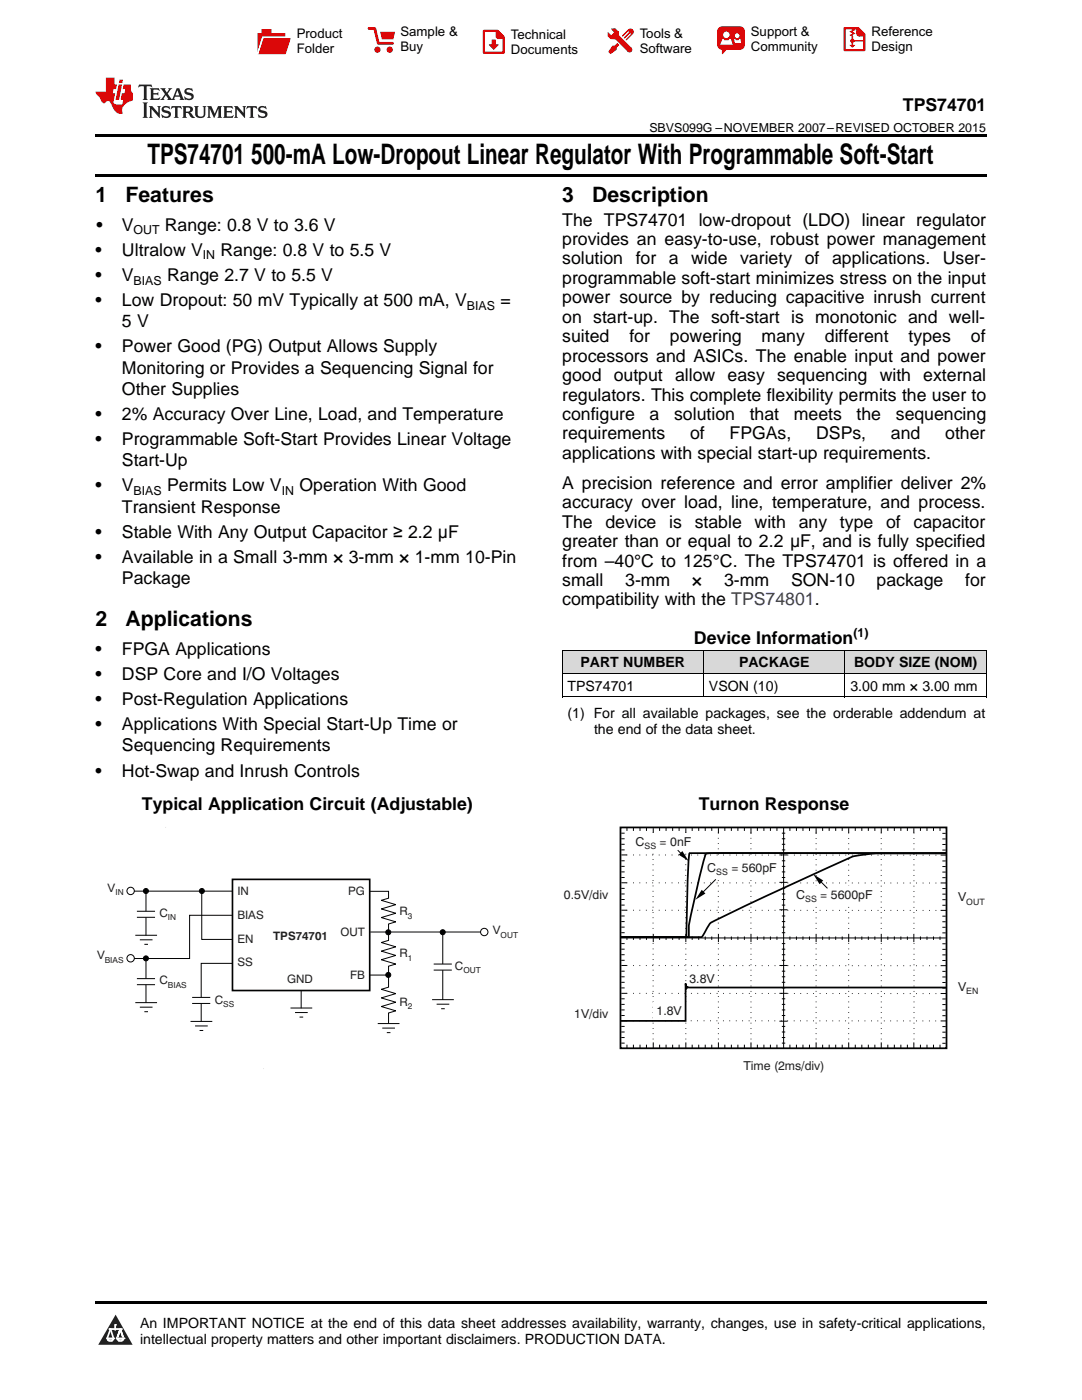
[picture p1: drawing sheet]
<svg xmlns="http://www.w3.org/2000/svg" width="216mm" height="279mm" viewBox="0 0 216 279" stroke-linecap="round" stroke-linejoin="round" font-family="sans-serif">
<g fill="#d8d8d8">
<path d="M112.2 129.8h28.2v4.7h-28.2z"/>
<path d="M140.4 129.8h28.2v4.7h-28.2z"/>
<path d="M168.6 129.8h28.2v4.7h-28.2z"/>
</g>
<path d="M23.1 262.4l3.4 6h-6.9z" fill="#231f20"/>
<path d="M21.4 267.1h1.2l-.3 .5h-.3a.55 .55 0 0 1-.6-.5z" fill-rule="evenodd" fill="#fff"/>
<path d="M21.4 267.1h1.2l-.3 .5h-.3a.55 .55 0 0 1-.6-.5z" fill="none" stroke="#231f20" stroke-width=".34"/>
<path d="M21.4 267.1l1.2 .1-.3 .4h-.5z" fill="none" stroke="#fff" stroke-width=".34"/>
<path d="M23 265.3h.1" fill="none" stroke="#fff" stroke-width=".34"/>
<path d="M23 264.4v.9z" fill="#fff"/>
<path d="M23 264.4v.9z" fill="none" stroke="#fff" stroke-width=".34"/>
<circle cx="23" cy="264.4" r=".17" fill="#fff"/>
<path d="M21.9 265.2h.1" fill="none" stroke="#fff" stroke-width=".34"/>
<path d="M21.9 265.2h2.3z" fill="#fff"/>
<path d="M21.9 265.2h2.3z" fill="none" stroke="#fff" stroke-width=".34"/>
<circle cx="24.2" cy="265.2" r=".17" fill="#fff"/>
<path d="M23.3 267.1h.1" fill="none" stroke="#fff" stroke-width=".34"/>
<path d="M24 265.2l-.7 1.9z" fill="#fff"/>
<path d="M24 265.2l-.7 1.9z" fill="none" stroke="#fff" stroke-width=".34"/>
<path d="M24 265.2l.7 1.9z" fill="#fff"/>
<path d="M24 265.2l.7 1.9z" fill="none" stroke="#fff" stroke-width=".34"/>
<path d="M24.6 267.1h.1" fill="none" stroke="#fff" stroke-width=".34"/>
<circle cx="21.4" cy="267.1" r=".17" fill="#fff"/>
<path d="M22.1 265.2l-.7 1.9z" fill="#fff"/>
<path d="M22.1 265.2l-.7 1.9z" fill="none" stroke="#fff" stroke-width=".34"/>
<path d="M22.1 265.2l.5 1.9z" fill="#fff"/>
<path d="M22.1 265.2l.5 1.9z" fill="none" stroke="#fff" stroke-width=".34"/>
<circle cx="22.6" cy="267.1" r=".17" fill="#fff"/>
<path d="M23.4 267.1h1.3a.65 .65 0 0 1-.7 .5 .65 .65 0 0 1-.6-.5z" fill-rule="evenodd" fill="#fff"/>
<path d="M23.4 267.1h1.3a.65 .65 0 0 1-.7 .5 .65 .65 0 0 1-.6-.5z" fill="none" stroke="#231f20" stroke-width=".34"/>
<path d="M23.4 267.1h1.3l-.4 .5h-.6z" fill="none" stroke="#fff" stroke-width=".34"/>
<path d="M23.3 267.1h.1" fill="none" stroke="#fff" stroke-width=".34"/>
<circle cx="24.7" cy="267.1" r=".17" fill="#fff"/>
<path d="M19 259.7h177.8v.5h-177.8z" fill="#000"/>
<path d="M125 170.6l63 .1M125 176.2h63M125 181.7h63M125 198.2l63 .1M125 192.7h63M125 203.7h62.9" fill="none" stroke="#010202" stroke-width=".2" stroke-dasharray=".2 1.1" stroke-linecap="butt"/>
<path d="M123.8 165.1h65.1v44.1h-65.1z" fill="none" stroke="#010202" stroke-width=".35"/>
<g fill="none" stroke="#010202" stroke-width=".2" stroke-dasharray=".2 .9" stroke-linecap="butt">
<path d="M130.3 166.2v20.1M136.8 166.2v20.1M143.3 166.2v20.1M149.8 166.2v20.1M162.8 166.2v20.1M169.3 166.2v20.1M175.8 166.2v20.1M182.4 166.2v20.1M130.3 188.2v20.2M136.8 188.2v20.2M143.3 188.2v20.2M149.9 188.2v20.2"/>
<path d="M162.8 188.2v20.2M169.3 188.2v20.2M175.9 188.2v20.2M182.4 188.2v20.2"/>
</g>
<g fill="none" stroke="#010202" stroke-width=".2">
<path d="M124 179.5h.6M124 178.4h.6M124 177.3h.6M124 175.1h.6M124 174h.6M124 172.9h.6M124 171.8h.6M124 169.6h.6M124 168.5h.6M124 167.4h.6M124 166.3h.6M124 176.2h1.1"/>
<path d="M124 170.6h1.1M125.1 165.2v.6M126.4 165.2v.6M127.7 165.2v.6M129 165.2v.6M130.4 165.3v.9M131.6 165.2v.6M132.9 165.2v.6M134.2 165.2v.6M135.5 165.2v.6M136.9 165.3v1M138.1 165.2v.6"/>
<path d="M139.4 165.2v.6M140.7 165.2v.6M142 165.2v.6M143.4 165.3v1M144.6 165.2v.6M145.9 165.2v.6M147.2 165.2v.6M148.5 165.2v.6M149.8 165.3v1.1M151.1 165.2v.6M152.4 165.2v.6M153.7 165.2v.6"/>
<path d="M155 165.2v.6M155.5 170.6h1.6M155.5 176.1h1.6M156 179.5h.7M156 178.4h.7M156 177.3h.7M156 175.1h.7M156 174h.7M156 172.9h.7M156 171.8h.7M156 169.6h.7M156 168.5h.7"/>
<path d="M156 167.4h.7M156 166.3h.7M156.4 165.1v44.1M157.6 165.2v.6M158.9 165.2v.6M160.2 165.2v.6M161.5 165.2v.6M162.8 165.3v1.1M164.1 165.2v.6M165.5 165.2v.6M166.8 165.2v.6M168.1 165.2v.6"/>
<path d="M169.3 165.3v.9M170.7 165.2v.6M172 165.2v.6M173.3 165.2v.6M174.6 165.2v.6M175.8 165.3v.9M177.2 165.2v.6M178.5 165.2v.6M179.8 165.2v.6M181.1 165.2v.6M182.3 165.3v.9M183.7 165.2v.6"/>
<path d="M185 165.2v.6M186.3 165.2v.6M187.6 165.2v.6M187.7 176.2h1.1M187.7 170.7h1.1M188 179.6h.7M188 178.4h.7M188 175.2h.7M188 171.8h.7M188 168.5h.7M188 167.4h.7M188 177.3h.7"/>
<path d="M188 174h.7M188 172.9h.7M188 169.6h.7M188 166.3h.7M123.8 187.2h64.9M124 199.3h.6M124 197.2h.6M124 196h.6M124 194.9h.6M124 193.8h.6M124 191.6h.6M124 190.5h.6"/>
<path d="M124 189.4h.6M124 188.3h.6M124 186.1h.6M124 185h.6M124 183.9h.6M124 182.8h.6M124 180.6h.6M124 192.7h1.1M124 181.7h1.1M124 198.2h1.1M125.1 186.9v.7M126.4 186.9v.7"/>
<path d="M127.7 186.9v.7M129 186.9v.7M130.4 186.4v1.6M131.6 186.9v.7M132.9 186.9v.7M134.2 186.9v.7M135.5 186.9v.7M136.9 186.4v1.6M138.1 186.9v.7M139.4 186.9v.7M140.7 186.9v.7M142 186.9v.7"/>
<path d="M143.4 186.4v1.6M144.6 186.9v.7M145.9 186.9v.7M147.2 186.9v.7M148.5 186.9v.7M149.8 186.4v1.6M151.1 186.9v.7M152.4 186.9v.7M153.7 186.9v.7M155 186.9v.7M155.5 192.7h1.6M155.5 198.2h1.6"/>
<path d="M155.5 181.6h1.6M156 199.3h.7M156 197.2h.7M156 196h.7M156 194.9h.7M156 193.8h.7M156 191.6h.7M156 190.5h.7M156 189.4h.7M156 188.3h.7M156 186.1h.7M156 185h.7"/>
<path d="M156 183.9h.7M156 182.8h.7M156 180.6h.7M157.6 186.9v.7M158.9 186.9v.7M160.2 186.9v.7M161.5 186.9v.7M162.8 186.4v1.6M164.1 186.9v.7M165.5 186.9v.7M166.8 186.9v.7M168.1 186.9v.7"/>
<path d="M169.3 186.4v1.6M170.7 186.9v.7M172 186.9v.7M173.3 186.9v.7M174.6 186.9v.7M175.8 186.4v1.6M177.2 186.9v.7M178.5 186.9v.7M179.8 186.9v.7M181.1 186.9v.7M182.3 186.4v1.6M183.7 186.9v.7"/>
<path d="M185 186.9v.7M186.3 186.9v.7M187.6 186.9v.7M187.7 181.7h1.1M187.7 192.7h1.1M187.7 198.3h1.1M188 190.6h.7M188 182.8h.7M188 199.4h.7M188 197.2h.7M188 196.1h.7M188 195h.7"/>
<path d="M188 193.9h.7M188 191.7h.7M188 189.5h.7M188 188.3h.7M188 186.2h.7M188 185.1h.7M188 184h.7M188 180.7h.7M124 208.2h.6M124 207.1h.6M124 206h.6M124 204.8h.6"/>
<path d="M124 202.7h.6M124 201.6h.6M124 200.4h.6M124 203.7h1.1M125.1 208.5v.7M126.4 208.5v.7M127.7 208.5v.7M129 208.5v.7M130.4 208v1.1M131.6 208.5v.7M132.9 208.5v.7M134.2 208.5v.7"/>
<path d="M135.5 208.5v.7M136.9 208v1.1M138.1 208.5v.7M139.4 208.5v.7M140.7 208.5v.7M142 208.5v.7M143.4 208v1.1M144.6 208.5v.7M145.9 208.5v.7M147.2 208.5v.7M148.5 208.5v.7M149.8 208v1.1"/>
<path d="M151.1 208.5v.7M152.4 208.5v.7M153.7 208.5v.7M155 208.5v.7M155.5 203.8h1.6M156 208.2h.7M156 207.1h.7M156 206h.7M156 204.8h.7M156 202.7h.7M156 201.6h.7M156 200.4h.7"/>
<path d="M157.6 208.5v.7M158.9 208.5v.7M160.2 208.5v.7M161.5 208.5v.7M162.8 208v1.1M164.1 208.5v.7M165.5 208.5v.7M166.8 208.5v.7M168.1 208.5v.7M169.3 208v1.1M170.7 208.5v.7M172 208.5v.7"/>
<path d="M173.3 208.5v.7M174.6 208.5v.7M175.8 208v1.1M177.2 208.5v.7M178.5 208.5v.7M179.8 208.5v.7M181.1 208.5v.7M182.3 208v1.1M183.7 208.5v.7M185 208.5v.7M186.3 208.5v.7M187.6 208.5v.7"/>
<path d="M187.7 203.7h1.1M188 206h.7M188 202.7h.7M188 208.2h.7M188 207.1h.7M188 204.9h.7M188 201.6h.7M188 200.5h.7"/>
</g>
<g fill="#fff">
<path d="M158.6 176.7h14.2v4h-14.2z" fill-rule="evenodd"/>
<path d="M142.4 171.3h11.5v4h-11.5z" fill-rule="evenodd"/>
<path d="M126.4 166.2h11.9v3.9h-11.9z" fill-rule="evenodd"/>
<path d="M130.5 200h7v3.4h-7z" fill-rule="evenodd"/>
</g>
<path d="M140 177.6l.8 .7-2 1.3z" fill="#010202"/>
<path d="M142.8 175.5l-3 3.1" fill="none" stroke="#010202" stroke-width=".2"/>
<path d="M162.3 174.5l2 1.2-.8 .8z" fill="#010202"/>
<path d="M163.3 175.5l1.8 1.8" fill="none" stroke="#010202" stroke-width=".2"/>
<path d="M136.2 169.8l1.2 2-2-1.2z" fill="#010202"/>
<g fill="none" stroke="#010202" stroke-width=".2">
<path d="M135.2 169.7l1.2 1.1M60.1 197.6v3.6M73.8 194.6h3.7M73.9 186h22M86.2 199.5h4.4M86.5 193.6h3.7M86.5 192.4h3.7M88.3 186v6.4M88.3 193.6v6M58 201.2h4.3M58.9 202.1h2.5M59.8 203h.7"/>
<path d="M75.4 204.3h4.3M76.3 205.2h2.5M77.2 206.1h.7M87.1 200.4h2.6M88 201.3h.8"/>
<circle cx="26.1" cy="177.8" r=".74"/>
</g>
<path d="M188.8 170.3h-51.2a204.8 204.8 0 0 0-.6 16.7h-13.2M188.8 170.3l-43-.1-4.8 .2a47.5 47.5 0 0 0-2.4 8.9l-.7 3a13.6 13.6 0 0 0-.4 4.7h-13.6h16.1l.8-1.3a3.1 3.1 0 0 1 2.3-2.2l9.8-4.7 12.7-5.8a23 23 0 0 1 5.5-2.3 39.2 39.2 0 0 1 9.2-.4h8.5M188.8 197.1h-51.2l-.5-.2-.2 .4-.1-1v7.4h-12.9" fill="none" stroke="#010202" stroke-width=".35"/>
<circle cx="88.3" cy="186" r=".5" fill="#010202"/>
<circle cx="88.3" cy="186" r=".5" fill="none" stroke="#010202" stroke-width=".2"/>
<circle cx="77.5" cy="194.6" r=".5" fill="#010202"/>
<circle cx="77.5" cy="194.6" r=".5" fill="none" stroke="#010202" stroke-width=".2"/>
<circle cx="77.5" cy="186.1" r=".5" fill="#010202"/>
<g fill="none" stroke="#010202" stroke-width=".2">
<path d="M29.1 177.8v4.1M27 186.7h4.3M27.3 183.1h3.6M27.3 181.9h3.6M27.9 187.6h2.5M28.8 188.5h.7M29.1 183.1v3.6"/>
<circle cx="77.5" cy="186.1" r=".5"/>
</g>
<circle cx="29.1" cy="177.8" r=".5" fill="#010202"/>
<circle cx="29.1" cy="177.8" r=".5" fill="none" stroke="#010202" stroke-width=".2"/>
<circle cx="40.3" cy="177.8" r=".5" fill="#010202"/>
<g fill="none" stroke="#010202" stroke-width=".2">
<path d="M26.8 177.8h19.5M40.3 177.8v9.7h6.1M73.6 177.9h3.9v1.4l-1.4 .4 2.9 .8-2.9 .9 2.9 .9-2.9 .8 2.9 .9-1.5 .4v3.3l-1.4 .4 2.9 .9-2.9 .8 2.9 .9-2.9 .8 2.9 .9-1.5 .4v4.2l-1.4 .4 2.9 .9-2.9 .9 2.9 .8-2.9 .9 2.9 .8-1.5 .5v2.1M27.3 196.5h3.6M27.3 195.3h3.6M29.1 191.3v4M29.1 196.5v3.6M38.3 199.1h3.7M46.4 192.3h-6.3v6.8M27 200.1h4.3M27.9 201h2.5M28.8 201.9h.7"/>
<path d="M38 203.8h4.4M38.3 200.3h3.7M38.9 204.7h2.6M39.8 205.7h.8M40.1 200.3v3.6"/>
<circle cx="40.3" cy="177.8" r=".5"/>
<circle cx="26.1" cy="191.3" r=".74"/>
</g>
<path d="M46.4 175.5h27.4v22.2h-27.4z" fill="none" stroke="#010202" stroke-width=".33"/>
<circle cx="29.1" cy="191.3" r=".5" fill="#010202"/>
<g fill="none" stroke="#010202" stroke-width=".2">
<path d="M46.4 182.7h-8.6v8.6h-11"/>
<circle cx="29.1" cy="191.3" r=".5"/>
</g>
<path d="M33.1 165.1h.1" fill="none" stroke="#e6e7e9" stroke-width=".2"/>
<path d="M52.6 213.3h.1" fill="none" stroke="#e6e7e9" stroke-width=".2"/>
<circle cx="96.6" cy="186" r=".74" fill="none" stroke="#010202" stroke-width=".2"/>
<path d="M112.2 139.1h84.6M112.2 134.4h84.6M112.2 129.8h84.6M112.2 129.8v9.3M140.4 129.8v9.3M168.6 129.8v9.3M196.8 129.8v9.3" fill="none" stroke="#000" stroke-width=".2"/>
<path d="M19 34.8h177.8v.5h-177.8zM19 26.8h177.8v.6h-177.8zM112.2 139.1h.1zM168.5 139.1h.1zM196.7 139.1h.1z" fill="#000"/>
<path d="M27.7 16.9l-.1 .6 .6-.3h.5v.2v2.2l-.2 .4h1l-.2-.4v-2.2v-.2h.5l.6 .3-.2-.6zM29.9 17.6l.2 .4v1.6l-.2 .4h1.9l.1-.6a1.09 1.09 0 0 1-1.3 .1v-.6h.6l.4 .2v-.7l-.2 .2h-.8v-.6l.2-.1a1.01 1.01 0 0 1 1 .3l-.1-.6zM32 17.6l.9 1.2-1 1.2h.9l-.2-.3 .5-.7 .5 .7-.3 .3h1.7l-.2-.3 .1-.4h1l.1 .4-.2 .3h1l-.3-.4-.7-2h-.5l-1 2.2-.8-1.1 .9-1.1h-.9l.2 .2-.4 .7-.4-.7 .2-.2zM35.4 18l.4 1h-.8zM37 17.7a.66 .66 0 0 0-.2 .8 .66 .66 0 0 0 .6 .4l.7 .2 .1 .2a.8 .8 0 0 1-.7 .4 .8 .8 0 0 1-.7-.5l.1 .8 .2-.2a.94 .94 0 0 0 1.1 .1 .94 .94 0 0 0 .4-.9 1.48 1.48 0 0 0-1.3-.6v-.4a1.1 1.1 0 0 1 1.2 .2l-.2-.6-.2 .1-.5-.1zM28.5 20.4l.2 .4v2.3l-.2 .4h1l-.2-.4v-2.3l.2-.4zM29.7 21.2l.2 .4v1.5l-.2 .4h.8l-.3-.4 .1-1.3 1.6 1.8v-2l.2-.4h-.7l.2 .2v1.1l-1.2-1.3zM32.5 21.3a.66 .66 0 0 0-.2 .8 .66 .66 0 0 0 .6 .4l.6 .2 .2 .2a.8 .8 0 0 1-.8 .4 .8 .8 0 0 1-.7-.5l.2 .7 .2-.1a.94 .94 0 0 0 1 .1 .94 .94 0 0 0 .5-1 1.47 1.47 0 0 0-1.3-.6l-.1-.3a1.1 1.1 0 0 1 1.3 .2l-.2-.6-.2 .1-.5-.2zM34.3 21.2l-.2 .6a.64 .64 0 0 1 .8-.3v1.6l-.2 .4h1l-.3-.4 .1-1.6a.66 .66 0 0 1 .8 .3l-.2-.6zM36.3 21.2l.3 .4v1.5l-.3 .4h1l-.2-.2v-.7h.5l.1 .1a.8 .8 0 0 0 1.2 .7l-1-1a.62 .62 0 0 0 .6-.5 .62 .62 0 0 0-.6-.7zM37.1 21.5h.1a.48 .48 0 0 1 .6 0 .48 .48 0 0 1 .1 .6l-.2 .1-.6 .1zM38.7 21.2l.2 .2a2.29 2.29 0 0 0 .4 2 1.05 1.05 0 0 0 1.7-.7v-1.3l.2-.2h-.8l.2 .4v1.1a.61 .61 0 0 1-.6 .6 .61 .61 0 0 1-.6-.6v-1.1l.3-.4zM41.3 21.2l.3 .4v1.5l-.3 .4h.8l-.2-.4v-1.4l.8 1.9 .9-1.9v1.4l-.2 .4h.9l-.2-.4v-1.5l.2-.4h-.8l-.7 1.5-.6-1.5zM44.5 21.2l.2 .4v1.5l-.2 .4h1.9l.2-.6a1.1 1.1 0 0 1-1.4 .2v-.7h.6l.4 .2v-.6l-.2 .1-.8 .1v-.6l.2-.1a1.02 1.02 0 0 1 1.1 .2l-.2-.5zM46.7 21.2l.2 .4v1.5l-.2 .4h.8l-.3-.4 .1-1.3 1.6 1.8v-2l.2-.4h-.7l.2 .2v1.1l-1.2-1.3zM49.3 21.2l-.1 .6a.64 .64 0 0 1 .8-.3v1.6l-.3 .4h1l-.2-.4v-1.6a.66 .66 0 0 1 .8 .3l-.1-.6zM51.7 21.3a.66 .66 0 0 0-.2 .7 .66 .66 0 0 0 .7 .5l.6 .2 .1 .2a.8 .8 0 0 1-.7 .4 .8 .8 0 0 1-.7-.5l.1 .7 .2-.1a.94 .94 0 0 0 1.1 .1 .94 .94 0 0 0 .4-1 1.48 1.48 0 0 0-1.2-.6l-.1-.3a1.1 1.1 0 0 1 1.2 .2l-.2-.6-.1 .1-.6-.2z" fill="#231f20"/>
<path d="M21.1 15.5v2.8h-2v.4l.9 .9a.96 .96 0 0 0 1 1 .59 .59 0 0 1 .5-.4 .59 .59 0 0 1 .5 .3l.4 .8a1.61 1.61 0 0 0 2.1 1.3 1.63 1.63 0 0 1 1.1-2.2l.9-.3v-1.5a1.6 1.6 0 0 1-.4-1.7h-1.4l-.2 .9h.5l-.2 .8h-.5l-.2 1v.3h.5l-.2 .9h-.7a.74 .74 0 0 1-1-.6l.3-1.6h-.5l.2-.8h.5l.1-.9h-.4v-1.4zM23.7 16.9l-.7 3h.8l.6-3zM23.8 15.9l-.1 .7h.7l.2-.7z" fill="#ee1d23"/>
<g fill="#d60000">
<path d="M52.2 5.8h2v.8h2.7v4.2h-5.5v-4.2h.8z" fill-rule="evenodd"/>
<path d="M52.5 7.5h5.6l-1.1 3.3h-5.6z" fill-rule="evenodd"/>
</g>
<path d="M52.4 7.4h5.7v.1h-5.6l-1.1 3.3z" fill-rule="evenodd" fill="#fff"/>
<path d="M52.4 7.4h5.7v.1h-5.6l-1.1 3.3z" fill="none" stroke="#fff" stroke-width=".2"/>
<path d="M73.6 5.7h1.2l.7 2.9h2.8" fill="none" stroke="#d60000" stroke-width=".55"/>
<g fill="#d60000">
<path d="M75.9 6.3h2.9l-.3 1.6h-2.3z" fill-rule="evenodd"/>
<circle cx="75.3" cy="9.9" r=".62"/>
<circle cx="77.8" cy="9.9" r=".62"/>
</g>
<path d="M96.6 6.2h2.7l1.2 1.2v3.1h-3.9z" fill="none" stroke="#d60000" stroke-width=".44"/>
<g fill="#d60000">
<path d="M98.1 7.9h.8v1h.6l-1 1.1-.9-1v-.1h.5z" fill-rule="evenodd"/>
<path d="M98.9 6.2h.4l1.2 1.2v.4h-1.2l-.4-.4z" fill-rule="evenodd"/>
<path d="M122 5.7h.8l.6 .6 .1 .7 2.5 2.5-.7 .8-2.4-2.3-1.1-.2-.6-.6v-.8l.8 .6 .4-.4v-.2l-.4-.5z" fill-rule="evenodd"/>
<path d="M122.2 9.1h.5l.5-.5 .4 .4-.5 .5-.1 .4-1.2 .9-.4-.5z" fill-rule="evenodd"/>
<path d="M125.3 5.9a.67 .67 0 0 1 1 0 .67 .67 0 0 1 0 .9z" fill-rule="evenodd"/>
<path d="M125.3 5.9l1 .9-1.2 1.2h-.2v-.2l.9-.9 .1-.2h-.2l-1 1h-.2v-.2l1-1v-.2h-.2l-1 1h-.2v-.2z" fill-rule="evenodd"/>
<circle cx="125.6" cy="9.9" r=".54"/>
</g>
<path d="M123.4 6.3l-.1 .7" fill="none" stroke="#d60000" stroke-width=".2"/>
<g fill="#d60000">
<path d="M143.4 5.5l.7-.2h3.6a.95 .95 0 0 1 .9 .9v2.8a.95 .95 0 0 1-.9 .9h-3.6a.95 .95 0 0 1-1-.9v-2.8z" fill-rule="evenodd"/>
<path d="M144 9.9h1l-.8 .9h-.2z" fill-rule="evenodd"/>
</g>
<g fill="#fff">
<path d="M146.6 8.6h1.3z"/>
<path d="M144.1 7.8h.3l.1 .2h.8l.2-.2h.3l.4 1.1h-2.5z" fill-rule="evenodd"/>
<path d="M146.5 7.8h.2l.2 .2h.5l.1-.2h.2l.2 .8h-1.3z" fill-rule="evenodd"/>
<circle cx="144.9" cy="6.9" r=".65"/>
<circle cx="147.1" cy="7.1" r=".48"/>
</g>
<path d="M168.5 5.6h2.7l1.3 1.3v3.1h-4z" fill="none" stroke="#d60000" stroke-width=".44"/>
<path d="M170.1 7.3v1.8M170.1 8.1h2.3" fill="none" stroke="#d60000" stroke-width=".3"/>
<g fill="#d60000">
<path d="M170.9 5.6h.3l1.3 1.3v.4h-1.1l-.5-.6z" fill-rule="evenodd"/>
<circle cx="170.1" cy="8.1" r=".42"/>
<circle cx="171.4" cy="6.7" r=".55"/>
</g>
<g fill="#d60000">
<path d="M169.5 9h1.2l-.6 .5z"/>
<path d="M169.8 5.8h.6l.3 .2-.6 .3 .6 .4-.7 .3 .2 .3h-.2l-.5-.3 .6-.3-.6-.4 .6-.3z"/>
</g>
<g font-size="5.6">
<text x="29.4" y="32.8">TPS74701</text>
<text x="50.1" y="32.8">500-mA Low-Dropout Linear Regulator With Programmable Soft-Start</text>
</g>
<g font-size="4.2">
<text x="19" y="40.4">1</text>
<text x="25" y="40.4">Features</text>
<text x="112.2" y="40.4">3</text>
<text x="118.2" y="40.4">Description</text>
<text x="19" y="125">2</text>
<text x="25" y="125">Applications</text>
</g>
<g font-size="3.5">
<text x="180.2" y="22.2">TPS74701</text>
<text x="19.2" y="46.1">•</text>
<text x="24.3" y="46.1">V</text>
<text x="32.9" y="46.1">Range: 0.8 V to 3.6 V</text>
<text x="112.2" y="45">The TPS74701 low-dropout (LDO) linear regulator</text>
<text x="19" y="51.1">•</text>
<text x="24.3" y="51.1">Ultralow V</text>
<text x="44" y="51.1">Range: 0.8 V to 5.5 V</text>
<text x="112.2" y="48.9">provides an easy-to-use, robust power management</text>
<text x="112.2" y="52.8">solution</text>
<text x="126.8" y="52.8">for</text>
<text x="133.5" y="52.8">a</text>
<text x="137.9" y="52.8">wide</text>
<text x="147.7" y="52.8">variety</text>
<text x="160.6" y="52.8">of</text>
<text x="166" y="52.8">applications.</text>
<text x="188.1" y="52.8">User-</text>
<text x="19" y="56.1">•</text>
<text x="24.3" y="56.1">V</text>
<text x="33.3" y="56.1">Range 2.7 V to 5.5 V</text>
<text x="112.2" y="56.7">programmable soft-start minimizes stress on the input</text>
<text x="19" y="61.1">•</text>
<text x="24.3" y="61.1">Low Dropout: 50 mV Typically at 500 mA, V</text>
<text x="24.3" y="65.3">5 V</text>
<text x="99.8" y="61.1">=</text>
<text x="112.2" y="60.5">power source by reducing capacitive inrush current</text>
<text x="112.2" y="64.4">on start-up. The soft-start is monotonic and well-</text>
<text x="19" y="70.3">•</text>
<text x="24.3" y="70.3">Power Good (PG) Output Allows Supply</text>
<text x="112.2" y="68.3">suited</text>
<text x="125.6" y="68.3">for</text>
<text x="133.7" y="68.3">powering</text>
<text x="152" y="68.3">many</text>
<text x="164.6" y="68.3">different</text>
<text x="181.3" y="68.3">types</text>
<text x="193.7" y="68.3">of</text>
<text x="24.3" y="74.6">Monitoring or Provides a Sequencing Signal for</text>
<text x="112.2" y="72.2">processors and ASICs. The enable input and power</text>
<text x="112.2" y="76.1">good output allow easy sequencing with external</text>
<text x="19" y="83.8">•</text>
<text x="24.3" y="78.8">Other Supplies</text>
<text x="24.3" y="83.8">2% Accuracy Over Line, Load, and Temperature</text>
<text x="112.2" y="79.9">regulators. This complete flexibility permits the user to</text>
<text x="112.2" y="83.8">configure</text>
<text x="129.6" y="83.8">a</text>
<text x="134.5" y="83.8">solution</text>
<text x="149.6" y="83.8">that</text>
<text x="158.4" y="83.8">meets</text>
<text x="170.9" y="83.8">the</text>
<text x="178.8" y="83.8">sequencing</text>
<text x="19" y="88.8">•</text>
<text x="24.3" y="88.8">Programmable Soft-Start Provides Linear Voltage</text>
<text x="112.2" y="87.7">requirements</text>
<text x="137.7" y="87.7">of</text>
<text x="145.6" y="87.7">FPGAs,</text>
<text x="162.9" y="87.7">DSPs,</text>
<text x="177.8" y="87.7">and</text>
<text x="188.6" y="87.7">other</text>
<text x="24.3" y="93.1">Start-Up</text>
<text x="112.2" y="91.6">applications with special start-up requirements.</text>
<text x="19" y="98.1">•</text>
<text x="24.3" y="98.1">V</text>
<text x="33.3" y="98.1">Permits Low V</text>
<text x="59.8" y="98.1">Operation With Good</text>
<text x="112.2" y="97.5">A precision reference and error amplifier deliver 2%</text>
<text x="112.2" y="101.4">accuracy over load, line, temperature, and process.</text>
<text x="19" y="107.3">•</text>
<text x="24.3" y="102.3">Transient Response</text>
<text x="24.3" y="107.3">Stable With Any Output Capacitor ≥ 2.2 μF</text>
<text x="112.2" y="105.3">The</text>
<text x="120.8" y="105.3">device</text>
<text x="133.5" y="105.3">is</text>
<text x="138.6" y="105.3">stable</text>
<text x="150.6" y="105.3">with</text>
<text x="159.4" y="105.3">any</text>
<text x="167.6" y="105.3">type</text>
<text x="176.8" y="105.3">of</text>
<text x="182.3" y="105.3">capacitor</text>
<text x="19" y="112.3">•</text>
<text x="24.3" y="112.3">Available in a Small 3-mm × 3-mm × 1-mm 10-Pin</text>
<text x="112.2" y="109.2">greater than or equal to 2.2 μF, and is fully specified</text>
<text x="112.2" y="113.1">from –40°C to 125°C. The TPS74701 is offered in a</text>
<text x="24.3" y="116.6">Package</text>
<text x="112.2" y="116.9">small</text>
<text x="124.8" y="116.9">3-mm</text>
<text x="138.1" y="116.9">×</text>
<text x="144.5" y="116.9">3-mm</text>
<text x="157.9" y="116.9">SON-10</text>
<text x="174.9" y="116.9">package</text>
<text x="192.6" y="116.9">for</text>
<text x="112.2" y="120.8">compatibility with the TPS74801.</text>
<text x="19" y="130.7">•</text>
<text x="24.3" y="130.7">FPGA Applications</text>
<text x="138.5" y="128.6">Device Information</text>
<text x="19" y="135.7">•</text>
<text x="24.3" y="135.7">DSP Core and I/O Voltages</text>
<text x="19" y="140.7">•</text>
<text x="24.3" y="140.7">Post-Regulation Applications</text>
<text x="19" y="145.7">•</text>
<text x="24.3" y="145.7">Applications With Special Start-Up Time or</text>
<text x="24.3" y="150">Sequencing Requirements</text>
<text x="19" y="155">•</text>
<text x="24.3" y="155">Hot-Swap and Inrush Controls</text>
<text x="28.3" y="161.7">Typical Application Circuit (Adjustable)</text>
<text x="139.5" y="161.7">Turnon Response</text>
</g>
<g font-size="2.8">
<text x="113.2" y="137.9">TPS74701</text>
<text x="115.8" y="133.2">PART NUMBER</text>
<text x="141.5" y="137.9">VSON (10)</text>
<text x="147.5" y="133.2">PACKAGE</text>
<text x="169.7" y="137.9">3.00 mm × 3.00 mm</text>
<text x="170.4" y="133.2">BODY SIZE (NOM)</text>
<text x="113.2" y="143.4">(1) For all available packages, see the orderable addendum at</text>
<text x="118.5" y="146.5">the end of the data sheet.</text>
<text x="27.9" y="265">An IMPORTANT NOTICE at the end of this data sheet addresses availability, warranty, changes, use in safety-critical applications,</text>
<text x="27.9" y="268.2">intellectual property matters and other important disclaimers. PRODUCTION DATA.</text>
</g>
<g font-size="2.6">
<text x="59.2" y="7.6">Product</text>
<text x="59.2" y="10.6">Folder</text>
<text x="79.9" y="7.3">Sample &amp;</text>
<text x="79.9" y="10.2">Buy</text>
<text x="102" y="7.8">Technical</text>
<text x="102" y="10.8">Documents</text>
<text x="127.6" y="7.6">Tools &amp;</text>
<text x="127.6" y="10.6">Software</text>
<text x="149.8" y="7.2">Support &amp;</text>
<text x="149.8" y="10.2">Community</text>
<text x="173.9" y="7.3">Reference</text>
<text x="173.9" y="10.2">Design</text>
</g>
<g font-size="2.5">
<text x="129.6" y="26.3">SBVS099G –NOVEMBER 2007–REVISED OCTOBER 2015</text>
<text x="26.6" y="46.8">OUT</text>
<text x="40.5" y="51.8">IN</text>
<text x="26.7" y="56.8">BIAS</text>
<text x="93.2" y="61.8">BIAS</text>
<text x="26.7" y="98.8">BIAS</text>
<text x="56.2" y="98.8">IN</text>
<text x="170.3" y="127.1">(1)</text>
</g>
<g font-size="2.4" fill="#231f20">
<text x="126.8" y="168.8">C</text>
<text x="131.6" y="168.8">= 0nF</text>
<text x="141.1" y="173.9">C</text>
<text x="145.9" y="173.9">= 560pF</text>
<text x="112.5" y="179.4">0.5V/div</text>
<text x="158.9" y="179.4">C</text>
<text x="163.7" y="179.4">= 5600pF</text>
<text x="191.2" y="179.9">V</text>
<text x="137.6" y="196.1">3.8V</text>
<text x="191.2" y="197.7">V</text>
<text x="114.6" y="203.1">1V/div</text>
<text x="131" y="202.6">1.8V</text>
<text x="148.3" y="213.5">Time (2ms/div)</text>
</g>
<g font-size="2.3" fill="#231f20">
<text x="21.5" y="178">V</text>
<text x="47.4" y="178.7">IN</text>
<text x="69.5" y="178.7">PG</text>
<text x="31.8" y="183">C</text>
<text x="47.4" y="183.4">BIAS</text>
<text x="79.7" y="182.7">R</text>
<text x="19.4" y="191.4">V</text>
<text x="47.4" y="188.1">EN</text>
<text x="54.5" y="187.5">TPS74701</text>
<text x="67.9" y="186.8">OUT</text>
<text x="79.7" y="191.1">R</text>
<text x="98.4" y="186.5">V</text>
<text x="31.8" y="196.4">C</text>
<text x="47.4" y="192.9">SS</text>
<text x="57.3" y="196.3">GND</text>
<text x="69.8" y="195.4">FB</text>
<text x="90.8" y="193.5">C</text>
<text x="42.9" y="200.4">C</text>
<text x="79.7" y="200.7">R</text>
</g>
<g font-size="1.7" fill="#231f20">
<text x="128.6" y="169.5">SS</text>
<text x="23" y="178.6">IN</text>
<text x="142.9" y="174.6">SS</text>
<text x="33.5" y="183.7">IN</text>
<text x="81.4" y="183.3">3</text>
<text x="160.6" y="180.1">SS</text>
<text x="192.8" y="180.6">OUT</text>
<text x="81.4" y="191.7">1</text>
<text x="99.9" y="187.1">OUT</text>
<text x="20.9" y="192.1">BIAS</text>
<text x="33.5" y="197.1">BIAS</text>
<text x="92.5" y="194.2">OUT</text>
<text x="44.5" y="201">SS</text>
<text x="81.4" y="201.4">2</text>
<text x="192.8" y="198.4">EN</text>
</g>
</svg>
